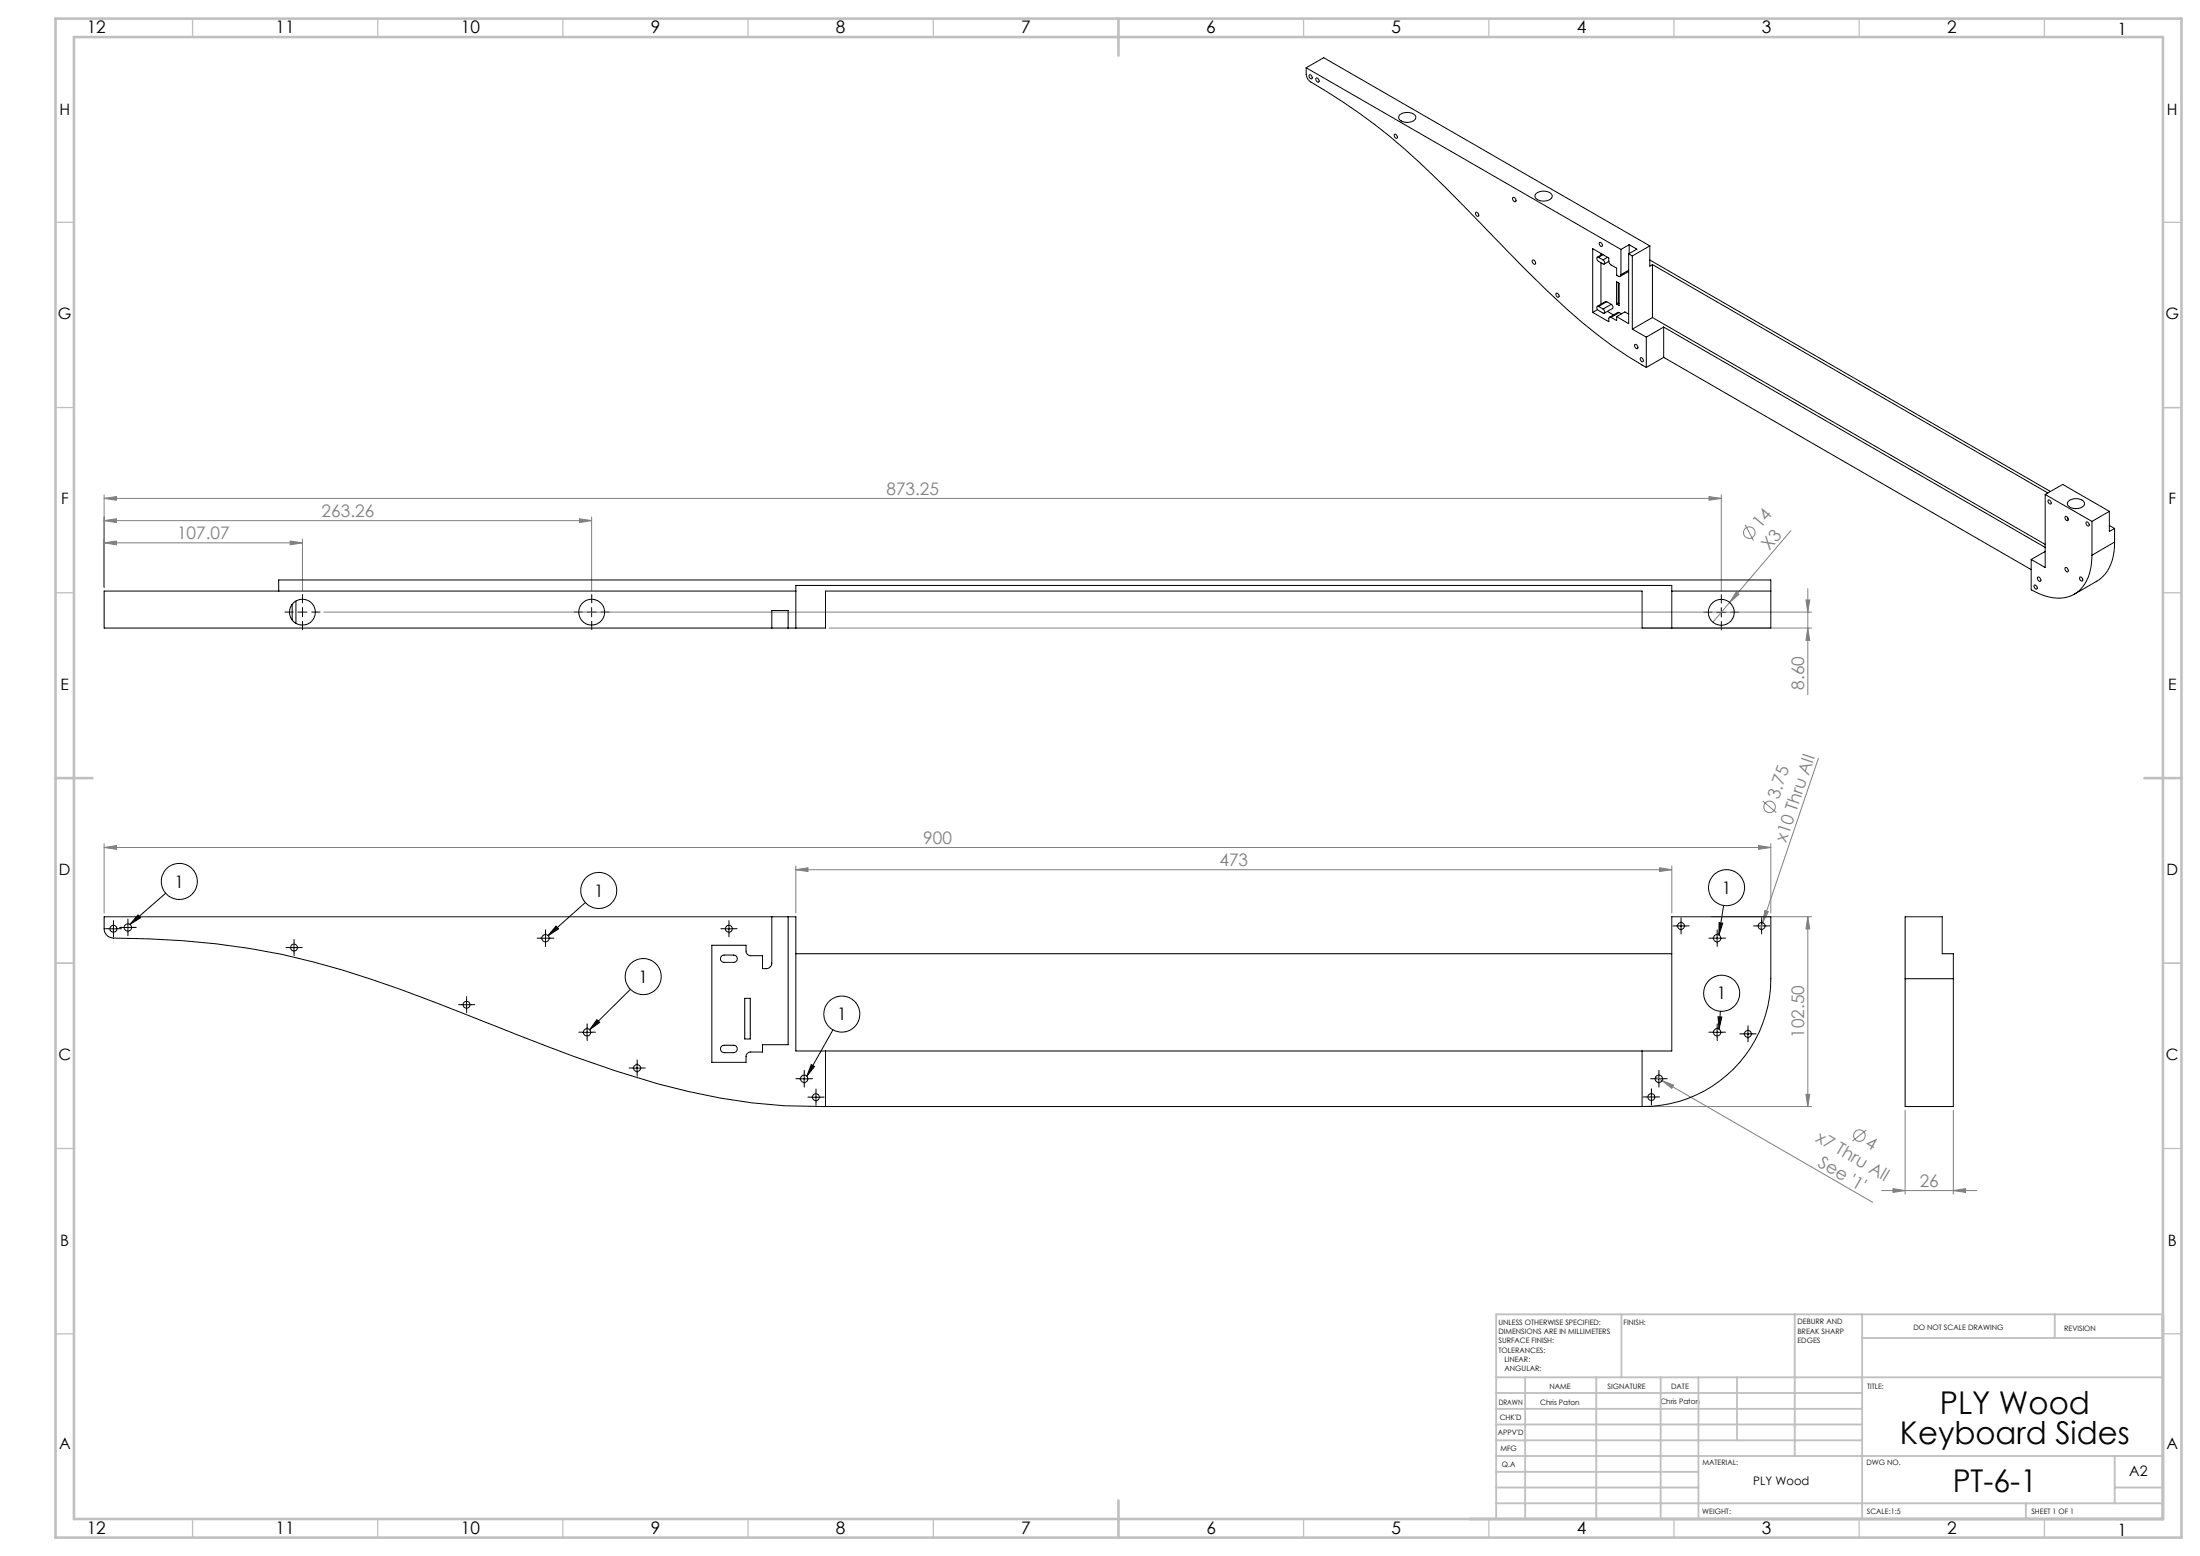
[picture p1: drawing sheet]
<svg xmlns="http://www.w3.org/2000/svg" width="594mm" height="420mm" viewBox="0 0 594 420" stroke-linecap="round" stroke-linejoin="round" font-family="sans-serif">
<g fill="none" stroke="#808080" stroke-width=".27">
<path d="M28.1 134.5l3.3-.5v1zM28.1 133.5v25M28.1 134.5h436.6M159.7 139.5v20M461.4 134l3.3 .5-3.3 .5zM464.7 133.5v26M28.1 146.5l3.3-.5v1.1zM28.1 140.5l3.3-.5v1.1zM28.1 146.5h53.6M28.1 140.5h131.6M78.4 146l3.3 .5-3.3 .6zM81.7 145.5v14"/>
<path d="M156.5 140l3.2 .5-3.2 .6zM468.8 159.8l.7 .6-2.5 2.2zM471.2 141.7l2.2 4.2M483.6 143.2l-16.6 19.4M488.1 158.9v28.6M87.4 165.2h401.7M223.9 169.5h265.2M467 162.6l-4.5 5.3M487.6 161.9h1l-.5 3.3zM488.1 169.5l.5 3.3h-1zM476 216.2l3.6 3.1M491 204.7l-15.1 44.3"/>
<path d="M28.1 228.8l3.3-.6v1.1zM28.1 227.7v18.7M28.1 228.8h450M214.9 234.8l3.3-.6v1zM214.9 233.7v12.7M214.9 234.8h236.5M448.1 234.2l3.3 .6-3.3 .4zM451.4 233.7v12.7M474.8 228.2l3.3 .6-3.3 .5zM478.1 227.7v18.7M462.2 247.5h26.9M475.9 249l-.6 1.8"/>
<path d="M476.5 245.8l.9 .3-1.5 2.9zM488.1 247.5l.5 3.2h-1zM488.1 247.5v51.2M444.6 298.7h44.5M447 290.7l1.8 1M448.8 291.7l3.1 1.2-.5 .9zM448.8 291.7l56.8 32.8M487.6 295.4h1l-.5 3.3zM514.4 299.7v22.7M527.4 299.7v22.7M503.9 305l-3.7 3M508 321.4h25.8"/>
<path d="M511.1 320.8l3.3 .6-3.3 .5zM527.4 321.4l3.3-.6v1.1z"/>
<circle cx="472.3" cy="143.8" r="1.57"/>
<circle cx="477.8" cy="217.8" r="1.56"/>
<circle cx="502" cy="306.5" r="1.56"/>
</g>
<g fill="none" stroke="#000" stroke-width=".27">
<path d="M80.4 165.2h2.5M81.7 164v2.5M158.5 165.2h2.5M159.7 164v2.5M463.5 165.3h2.5M464.7 164v2.5M29.4 250.7h2.5M30.6 249.4v2.5M33.3 250.3h2.5M34.5 249.1v2.5M37.3 247l.6 .7-2.8 1.8zM44.7 241.1l-9.6 8.4"/>
<path d="M78.1 255.8h2.5M79.4 254.5v2.5M146 253.2h2.5M147.3 252v2.5M150.1 250l.7 .7-2.8 1.9zM158 243.6l-10 9M195.5 250.7h2.5M196.8 249.4v2.5M452.6 249.9h2.5M453.9 248.7v2.5M462.4 253.2h2.5M463.6 252v2.5"/>
<path d="M464.1 249l1 .2-1 3.2zM465.4 244.4l-1.3 8M474.4 249.9h2.5M475.6 248.7v2.5M124.7 271.2h2.5M126 270v2.5M157.3 278.6h2.5M158.5 277.4v2.5M161.2 275.2l.7 .8-2.7 1.9zM170.2 267l-11 10.9M224.9 278l-7.1 12.5M462.4 278.6h2.5"/>
<path d="M463.6 277.4v2.5M463.9 274.4l1 .1-.8 3.3zM464.5 273l-.4 4.8M470.7 279.1h2.5M471.9 277.8v2.5M170.8 288.3h2.4M172 287v2.5M215.9 291.2h2.5M217.1 289.9v2.5M219 287.4l.9 .5-2.1 2.6zM219 296.2h2.5M220.3 294.9v2.5"/>
<path d="M444.6 296.1h2.5M445.9 294.9v2.5M446.7 291.2h2.5M447.9 289.9v2.5"/>
<circle cx="48.4" cy="237.9" r="4.9"/>
<circle cx="466.2" cy="239.6" r="4.9"/>
<circle cx="161.7" cy="240.3" r="4.9"/>
<circle cx="173.7" cy="263.6" r="4.9"/>
<circle cx="227.3" cy="273.7" r="4.9"/>
<circle cx="464.9" cy="268.1" r="4.9"/>
</g>
<g fill="none" stroke="#000" stroke-width=".27" stroke-dasharray="15.2 1.3 1.3 1.3">
<path d="M79.2 165.2h-2.3M81.7 162.7v-2.2M81.7 167.7v2.3M84.2 165.2h2.2M157.3 165.2h-2.3M159.8 162.7v-2.2M159.8 167.7v2.3M162.3 165.2h2.2M462.3 165.3h-2.3M464.8 162.8v-2.3M464.8 167.8v2.2M467.3 165.3h2.2"/>
<path d="M29.4 250.7h-.9M30.6 249.4v-.9M30.6 251.9v1M31.9 250.7h.9M33.3 250.3h-1M34.5 249.1v-1M34.5 251.6v1M35.8 250.3h1M78.2 255.8h-1M79.4 254.5v-.9M79.4 257v.9M80.7 255.8h.9"/>
<path d="M146 253.2h-1M147.3 252v-1M147.3 254.5v1M148.5 253.2h1M195.6 250.7h-1M196.8 249.4v-.9M196.8 251.9v1M198.1 250.7h.9M452.6 249.9h-.9M453.9 248.7v-1M453.9 251.2v.9M455.1 249.9h1"/>
<path d="M462.4 253.2h-1M463.6 252v-1M463.6 254.5v1M464.9 253.2h1M474.4 249.9h-.9M475.6 248.7v-1M475.6 251.2v.9M476.9 249.9h.9M124.7 271.2h-.9M126 269.9v-.9M126 272.4v1M127.2 271.2h1"/>
<path d="M157.3 278.6h-1M158.5 277.4v-1M158.5 279.9v1M159.8 278.6h1M462.4 278.6h-1M463.6 277.4v-1M463.6 279.9v1M464.9 278.6h1M470.7 279.1h-.9M472 277.8v-.9M473.2 279.1h.9M170.8 288.3h-1"/>
<path d="M172 287v-.9M172 289.5v1M173.3 288.3h.9M215.9 291.2h-1M217.1 289.9v-1M217.1 292.4v1M218.4 291.2h1M219.1 296.1h-1M220.3 294.9v-.9M220.3 297.4v.9M221.6 296.1h.9M444.6 296.1h-.9"/>
<path d="M445.9 294.8v-.9M445.9 297.3v1M446.7 291.2h-1M447.1 296.1h1M447.9 289.9v-1M447.9 292.4v1M449.2 291.2h1M472 280.3v1"/>
</g>
<g fill="none" stroke="#c0c0c0" stroke-width=".35">
<path d="M52 5v5M102 5v5M152 5v5M202 5v5M252 5v5M352 5v5M402 5v5M452 5v5M502 5v5M552 5v5M15 60h5M584 60h5"/>
<path d="M15 110h5M584 110h5M15 160h5M584 160h5M15 260h5M584 260h5M15 310h5M584 310h5M15 360h5M584 360h5M52 410v5M102 410v5"/>
<path d="M152 410v5M202 410v5M252 410v5M352 410v5M402 410v5M452 410v5M502 410v5M552 410v5"/>
</g>
<g fill="none" stroke="#c0c0c0" stroke-width=".5">
<path d="M437.8 354.8v17M484.6 354.8v38.2M502.8 354.8v55.2M554.8 354.8v6.4M584 354.8h-180v55.2M404 371.8h180M404 376h98.8M411.8 371.8v38.2M431 371.8v38.2M448.4 371.8v38.2M458.6 371.8v38.2M469 371.8v17"/>
<path d="M502.8 361.2h81.2M404 388.8h98.8M404 384.5h98.8M404 380.3h98.8M404 397.3h54.6M404 393h180M571 393v12.8M404 405.8h180M404 401.5h54.6M547 405.8v4.2M571 401.5h13"/>
</g>
<path d="M15 5h574v410h-574zM20 10h564v400h-564zM302 5v10M15 210h10M579 210h10M302 405v10" fill="none" stroke="#c0c0c0" stroke-width=".7"/>
<path d="M464.1 249l1 .2-1 3.2zM463.9 274.4l1 .1-.8 3.3zM219 287.4l.9 .5-2.1 2.6zM161.2 275.2l.7 .8-2.7 1.9zM150.1 250l.7 .7-2.8 1.9zM37.3 247l.6 .7-2.8 1.8z" fill="#000"/>
<g fill="#808080">
<path d="M468.8 159.8l.7 .6-2.5 2.2z"/>
<path d="M476.5 245.8l.9 .3-1.5 2.9z"/>
<path d="M448.8 291.7l3.1 1.2-.5 .9z"/>
<path d="M474.8 228.2l3.3 .6-3.3 .5zM28.1 228.8l3.3-.6v1.1z"/>
<path d="M214.9 234.8l3.3-.6v1zM448.1 234.2l3.3 .6-3.3 .4zM28.1 146.5l3.3-.5v1.1zM78.4 146l3.3 .5-3.3 .6zM28.1 140.5l3.3-.5v1.1zM156.5 140l3.2 .5-3.2 .6zM28.1 134.5l3.3-.5v1zM461.4 134l3.3 .5-3.3 .5z"/>
<path d="M511.1 320.8l3.3 .6-3.3 .5zM527.4 321.4l3.3-.6v1.1z"/>
<path d="M488.1 247.5l.5 3.2h-1zM487.6 295.4h1l-.5 3.3zM487.6 161.9h1l-.5 3.3zM488.1 169.5l.5 3.3h-1z"/>
</g>
<g fill="none" stroke="#000" stroke-width=".27">
<path d="M352.7 18.3v1.8a2.61 2.61 0 0 0 1.2 2 179.9 179.9 0 0 1 40 32.2l13.6 14a288.7 288.7 0 0 0 23.6 21.9 105.1 105.1 0 0 0 13.4 9M352.7 18.3l85 49M352.7 18.3l4.7-2.7 88.1 50.8M353.4 20.3a.58 .58 0 0 1 .8 .2 .58 .58 0 0 1-.2 .8l-.4-.4zM355.3 21.1a.62 .62 0 0 1 .7 .3 .62 .62 0 0 1-.1 .8l-.5-.4zM376.4 36.4a.58 .58 0 0 1 .8 .2 .58 .58 0 0 1-.2 .7l-.4-.3zM378 31a3.3 3.3 0 0 1 4.2 .2 1.31 1.31 0 0 1-1.5 1.8 2.6 2.6 0 0 1-3.1-1.2zM398.5 57.3a.63 .63 0 0 1 .6 .4 .63 .63 0 0 1-.1 .7l-.6-.6zM408.5 53.3a.7 .7 0 0 1 .7 .4 .7 .7 0 0 1-.2 .8l-.5-.4-.1-.5zM414.5 52.5a2.99 2.99 0 0 1 4.6 .3 2.05 2.05 0 0 1-2.6 1.5l-1.4-.4a1.01 1.01 0 0 1-.6-1.4zM413.8 70.2a.68 .68 0 0 1 .7 .4 .68 .68 0 0 1-.2 .7l-.6-.6zM420.2 79.1a.63 .63 0 0 1 .6 .4 .63 .63 0 0 1-.1 .7l-.5-.3z"/>
<path d="M431.6 69.5l-.4 .1 .1 .6 1.7 1.1 .2-.1v-.5l-.4-.6M431.6 69.5l1.2 .6M431.8 65.5a.58 .58 0 0 1 .7 .3 .58 .58 0 0 1-.1 .7l-.5-.4zM432.3 68.4v.5M432.3 70.9v11.2M432.6 68.6l-1.3 .8M432.8 68.7l-1.2 .8M434.1 69.4l-1.3 .7M434.4 70.6l-1.3 .7M436.5 76l.7 .5v6l-.7-.5zM436.9 76.3v5.5M437.7 74.1a.44 .44 0 0 1-.3 .5 .44 .44 0 0 1-.4 0l-.5-.3v-1.9l-1.8-1.2-.3-.7v-.8l-4.4-2.6v17.2"/>
<path d="M437.7 67.3v6.8M439.7 73.3l-2.3 1.3M439.7 68.5v18.9l-3.2-1.9M439.7 68.5l1 .6M439.7 72.9l-2 1.2M439.9 66.1l2.1 1.2-2.3 1.2M439.9 66.1l-2.2 1.2M439.9 66.1v2.4M440.7 69.1v19.7M445.5 66.4v5.4l.7-.4M445.5 70.2l108.1 62.5M445.5 66.4l-4.8 2.7"/>
<path d="M446.2 71.4l106.7 61.7M446.2 71.4v14.3M430 84.3l4.4 2.5v-.8a.37 .37 0 0 1 .2-.4 .37 .37 0 0 1 .4 .1M431.3 83.6l-1.3 .7M431.6 82.7h-.3l-.2 .3 .3 .7 1.6 .9 .3-.4-.5-.8M431.6 82.7l1.2 .7M433.8 81.4h-.3l-2.2 1.3M433.8 81.4l1.2 .7M433.8 81.4l-2.2 1.3M434 84l1.6 1M435 82.1l.5 .6-.1 .6-2.3 1.2M435 82.1l-2.2 1.3"/>
<path d="M436.5 85.5v1l-1.5-.8M436.9 81.8l.3 .1M436.9 81.8l-.4 .2M437.2 84.4l-.4-.1-2.2 1.3M437.2 84.4l.6 .3M437.2 84.4l-2.2 1.3M439.7 84.8l-1-.6-2.2 1.3M440.7 88.8l3.8 2.2M441.5 93a.66 .66 0 0 1 .7 .4 .66 .66 0 0 1-.2 .7l-.6-.6zM442.9 96.7a.58 .58 0 0 1 .7 .2 .58 .58 0 0 1-.2 .8l-.4-.4zM444.5 91v8.2M446.2 85.7l106 61.2"/>
<path d="M446.2 85.7l-5.5 3.1M449.2 96.5l99.2 57.3M449.2 88.3l103 59.5M449.2 88.3l-4.7 2.7M449.2 88.3v8.2M449.2 96.5l-4.7 2.7M552.2 133.5v19.7l-3.8-2.2M552.2 133.5l12.6 7.2M552.2 133.5l4.7-2.7 12.6 7.2M553 135.1a.6 .6 0 0 1 .7 .2 .6 .6 0 0 1-.2 .8l-.4-.4zM557.6 139.5a.62 .62 0 0 1 .7 .3 .62 .62 0 0 1-.1 .8l-.5-.5zM558.2 139.6l.2 .7"/>
<path d="M558.3 139.7l-.1 .1M558.6 135.2a3.2 3.2 0 0 1 4.1 .3 1.11 1.11 0 0 1-.9 1.6 2.87 2.87 0 0 1-3.6-1zM569.5 138l-4.7 2.7M569.5 138v5.5l1.4-.9M75.2 159.5v-3h402.9v13h-34.7v-10h-220.5v10h-194.8v-10h186.8M451.4 159.5h26.7M549.3 157.9a.62 .62 0 0 1 .7 .4 .62 .62 0 0 1-.2 .7l-.6-.6zM550.1 155.9a.63 .63 0 0 1 .8 .2 .63 .63 0 0 1-.1 .8l-.6-.4zM552.2 148.9l-3.8 2.1M557.7 153.2a.7 .7 0 0 1 .6 .4 .7 .7 0 0 1-.1 .8l-.6-.7zM561.6 155.7a.66 .66 0 0 1 .6 .4 .66 .66 0 0 1-.1 .8l-.5-.4zM563.3 140.9a.65 .65 0 0 1 .7 .4 .65 .65 0 0 1-.2 .7l-.5-.4z"/>
<path d="M564.8 149.9a11.7 11.7 0 0 1-4.7 10.5 11.9 11.9 0 0 1-11.7-1.2v-8.2M564.8 140.7v9.2M569.5 141.8l1.4 .8M570.9 146.3a11.7 11.7 0 0 1-4.7 10.6l-6.1 3.5M570.9 142.6v3.7M570.9 146.3l-6.1 3.6M78.9 163.1v4.3M79.9 162.2v6.1M208.4 169.5v-4.7h4.4v4.7M214.9 169.5v-11.5h236.5v11.5M28.1 247.5h186.8v36.2h236.5v-36.2h26.7v16.7a34.4 34.4 0 0 1-34.5 34.5h-220.6a171.3 171.3 0 0 1-28.5-2.3 269.5 269.5 0 0 1-46.3-13.8l-29.7-11.6a376.1 376.1 0 0 0-33.7-11.3 216.7 216.7 0 0 0-54.7-6.6 2.49 2.49 0 0 1-2-2.4zM194.8 258.1l.7-.3h2.6a.99 .99 0 0 1 1 1 .99 .99 0 0 1-1 1h-2.6a.99 .99 0 0 1-.9-.6 .99 .99 0 0 1 .2-1.1z"/>
<path d="M208.4 247.5v12.4a1.57 1.57 0 0 1-1.5 1.6h-1v-3.5h-3.2a1.26 1.26 0 0 1-1.3-1.3v-1.6h-9.2v31.7h9.2v-1.6a1.21 1.21 0 0 1 1.3-1.2h3.2v-2h6.9v-34.5M214.9 257.4h236.5M201.1 269.5h1.5v10.9h-1.5zM514.4 264.2v34.5h13v-34.5M514.4 264.2v-16.7h10v9.9h3v6.8M514.4 264.2h13M194.8 282.4l.7-.3h2.6a1.01 1.01 0 0 1 1 1 1.01 1.01 0 0 1-1 1h-2.6a1.02 1.02 0 0 1-.9-.6 1.02 1.02 0 0 1 .2-1.1zM222.9 283.7v15M443.4 283.7v15"/>
<circle cx="81.7" cy="165.2" r="3.5"/>
<circle cx="159.8" cy="165.2" r="3.5"/>
<circle cx="464.7" cy="165.3" r="3.5"/>
<circle cx="30.6" cy="250.7" r=".95"/>
<circle cx="34.5" cy="250.3" r=".99"/>
<circle cx="79.4" cy="255.8" r=".95"/>
<circle cx="147.3" cy="253.2" r=".99"/>
<circle cx="196.8" cy="250.7" r=".94"/>
<circle cx="453.9" cy="249.9" r=".93"/>
<circle cx="463.6" cy="253.2" r="1.01"/>
<circle cx="475.6" cy="249.9" r=".94"/>
<circle cx="126" cy="271.2" r=".93"/>
<circle cx="158.5" cy="278.6" r=".99"/>
<circle cx="463.6" cy="278.6" r="1.01"/>
<circle cx="471.9" cy="279.1" r=".93"/>
<circle cx="172" cy="288.3" r=".94"/>
<circle cx="217.1" cy="291.2" r="1"/>
<circle cx="220.3" cy="296.2" r=".93"/>
<circle cx="445.9" cy="296.1" r=".93"/>
<circle cx="447.9" cy="291.2" r="1.02"/>
</g>
<g font-size="8.5">
<text x="523.7" y="381.8">PLY Wood</text>
<text x="513" y="389.9">Keyboard Sides</text>
<text x="527.2" y="402.7">PT-6-1</text>
</g>
<g font-size="4.7">
<text x="23.4" y="9">12</text>
<text x="74.4" y="9">11</text>
<text x="124.4" y="9">10</text>
<text x="175.7" y="9">9</text>
<text x="225.7" y="9">8</text>
<text x="275.7" y="9">7</text>
<text x="325.7" y="9">6</text>
<text x="375.7" y="9">5</text>
<text x="425.7" y="9">4</text>
<text x="475.7" y="9">3</text>
<text x="525.7" y="9">2</text>
<text x="47.1" y="239.6">1</text>
<text x="160.4" y="242">1</text>
<text x="464.9" y="241.3">1</text>
<text x="172.4" y="265.3">1</text>
<text x="463.6" y="269.8">1</text>
<text x="226" y="275.4">1</text>
<text x="23.4" y="414">12</text>
<text x="74.4" y="414">11</text>
<text x="124.4" y="414">10</text>
<text x="175.7" y="414">9</text>
<text x="225.7" y="414">8</text>
<text x="275.7" y="414">7</text>
<text x="325.7" y="414">6</text>
<text x="375.7" y="414">5</text>
<text x="425.7" y="414">4</text>
<text x="475.7" y="414">3</text>
<text x="525.7" y="414">2</text>
</g>
<g font-size="4.7" fill="#808080">
<text x="239.3" y="133.5">873.25</text>
<text x="86.8" y="139.5">263.26</text>
<text x="475.3" y="142.9" transform="rotate(-50 475.3 142.9)">14</text>
<text x="47.8" y="145.5">107.07</text>
<text x="477.8" y="148.7" transform="rotate(-50 477.8 148.7)">X3</text>
<text x="487.1" y="186.2" transform="rotate(-90 487.1 186.2)">8.60</text>
<text x="480.2" y="215.9" transform="rotate(-71 480.2 215.9)">3.75</text>
<text x="249.3" y="227.7">900</text>
<text x="482.2" y="227.5" transform="rotate(-71 482.2 227.5)">x10 Thru All</text>
<text x="329.3" y="233.7">473</text>
<text x="487.1" y="280.2" transform="rotate(-90 487.1 280.2)">102.50</text>
<text x="490" y="308" transform="rotate(30 490 308)">x7 Thru All</text>
<text x="503.4" y="309.3" transform="rotate(30 503.4 309.3)">4</text>
<text x="490.6" y="314.7" transform="rotate(30 490.6 314.7)">See '1'</text>
<text x="518.3" y="320.3">26</text>
</g>
<g font-size="4.6">
<text x="571.7" y="9.5">1</text>
<text x="571.7" y="414.5">1</text>
</g>
<g font-size="4.2">
<text x="16.1" y="31.1">H</text>
<text x="585.1" y="31.1">H</text>
<text x="15.7" y="86.2">G</text>
<text x="584.7" y="86.2">G</text>
<text x="16.5" y="136.1">F</text>
<text x="585.5" y="136.1">F</text>
<text x="16.4" y="186.2">E</text>
<text x="585.4" y="186.2">E</text>
<text x="15.9" y="236.2">D</text>
<text x="584.9" y="236.2">D</text>
<text x="15.8" y="286.1">C</text>
<text x="584.8" y="286.1">C</text>
<text x="16.3" y="336.3">B</text>
<text x="585.3" y="336.3">B</text>
<text x="15.9" y="391.1">A</text>
<text x="584.9" y="391.1">A</text>
</g>
<text font-size="3.9" x="574.9" y="398.5">A2</text>
<text font-size="3.2" x="473.4" y="400.9">PLY Wood</text>
<g font-size="2">
<text x="404.6" y="357.6">UNLESS OTHERWISE SPECIFIED:</text>
<text x="438.4" y="357.6">FINISH:</text>
<text x="485.3" y="357.5">DEBURR AND</text>
<text x="485.3" y="360">BREAK SHARP</text>
<text x="516.6" y="359">DO NOT SCALE DRAWING</text>
<text x="557.3" y="359.2">REVISION</text>
<text x="404.6" y="360.1">DIMENSIONS ARE IN MILLIMETERS</text>
<text x="404.6" y="362.6">SURFACE FINISH:</text>
<text x="404.6" y="365.1">TOLERANCES:</text>
<text x="485.3" y="362.5">EDGES</text>
<text x="406.2" y="367.6">LINEAR:</text>
<text x="406.2" y="370.1">ANGULAR:</text>
<text x="418.3" y="375">NAME</text>
<text x="434" y="374.9">SIGNATURE</text>
<text x="451.2" y="374.9">DATE</text>
<text x="504.1" y="374.9">TITLE:</text>
<text x="404.6" y="379.1">DRAWN</text>
<text x="404.9" y="383.3">CHK'D</text>
<text x="415.8" y="379.1">Chris Paton</text>
<text x="448.3" y="378.9">Chris Paton</text>
<text x="404.4" y="387.4">APPV'D</text>
<text x="405.1" y="391.8">MFG</text>
<text x="405.5" y="396">Q.A</text>
<text x="459.6" y="395.5">MATERIAL:</text>
<text x="504" y="395.5">DWG NO.</text>
<text x="459.6" y="408.5">WEIGHT:</text>
<text x="504.1" y="408.6">SCALE:1:5</text>
<text x="548.5" y="408.6">SHEET 1 OF 1</text>
</g>
</svg>
